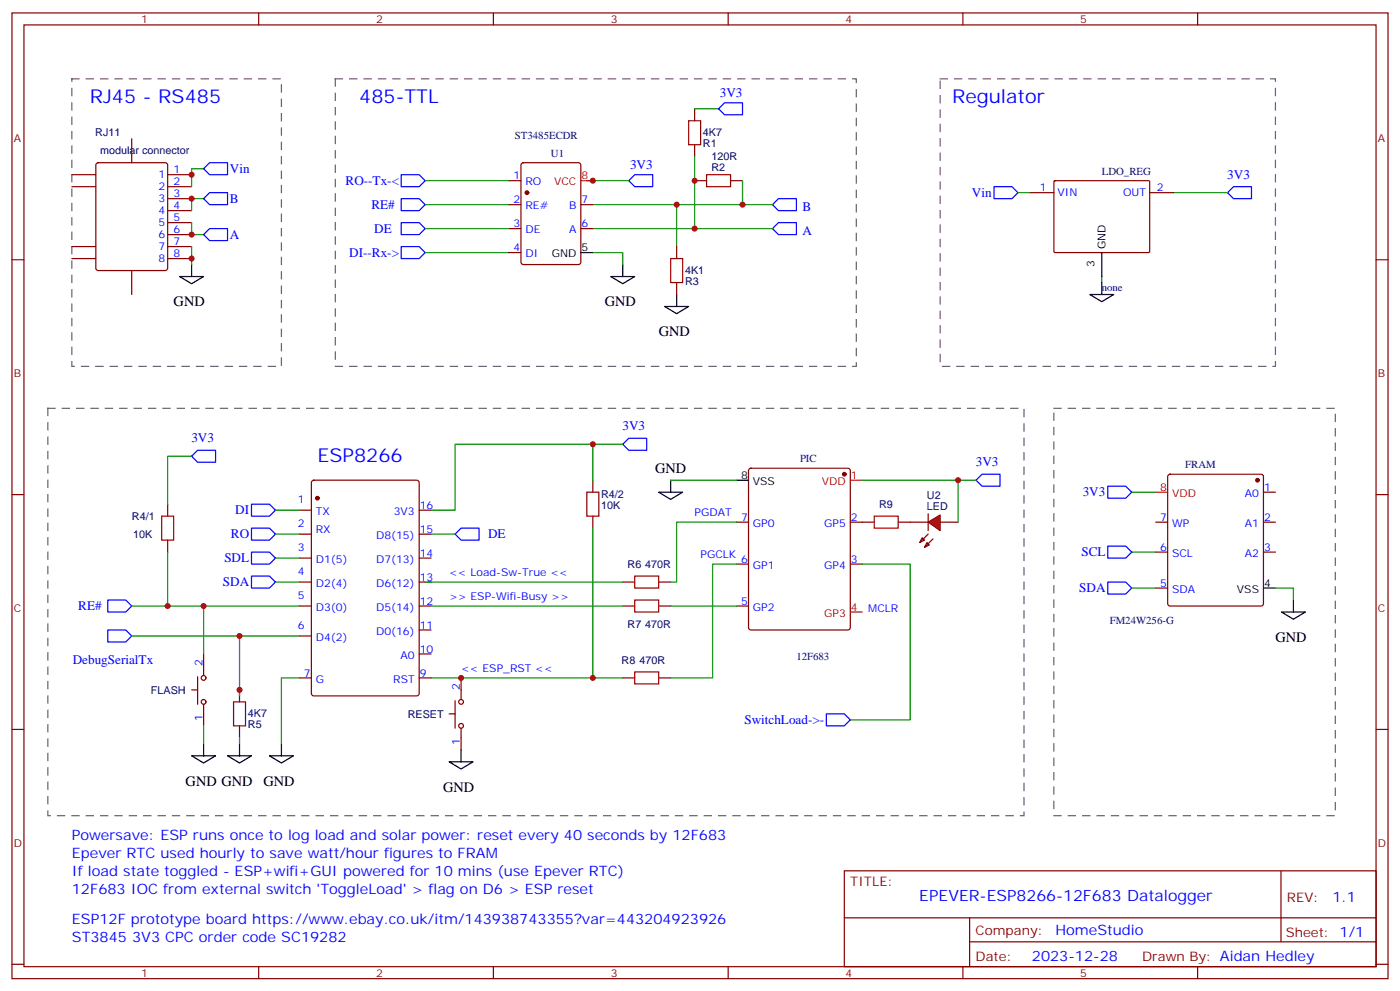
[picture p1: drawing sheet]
<svg xmlns="http://www.w3.org/2000/svg" width="412mm" height="292mm" viewBox="0 0 412 292" stroke-linecap="round" stroke-linejoin="round" font-family="sans-serif">
<g fill="none" stroke="#870000" stroke-width=".35">
<path d="M3.5 3.8h405.4v284.3h-405.4zM7.1 7.3h398.2v277.3h-398.2zM76.2 3.8v3.5M145.3 3.8v3.5M214.5 3.8v3.5M283.6 3.8v3.5M352.8 3.8v3.5M21.2 51.4h7M21.2 55h7M28.5 48.1l.4-.2h19.8l.6 .4 .1 30.7-.5 .6-20 .1-.6-.5-.1-30.6zM38.8 40.9v7M49.4 51.4h7"/>
<path d="M49.4 55h7M49.4 58.5h7M3.5 76.5h3.6M21.2 72.6h7M21.2 76.1h7M38.8 79.7v7M49.4 62h7M49.4 65.5h7M49.4 69.1h7M49.4 72.6h7M49.4 76.1h7M405.3 76.5h3.6"/>
<path d="M220.7 138.1l.5-.2h28.6l.6 .4 .1 46.5-.5 .6-28.8 .1-.7-.5v-46.4zM344.2 139.8l.5-.2h26.8l.5 .2 .2 .5v37.4l-.3 .5-.4 .2h-26.8l-.5-.2-.2-.5v-37.4zM3.5 145.6h3.6M88.2 150.2h3.5M88.2 157.3h3.5M92 141.6l.4-.2h30.4l.6 .4 .1 62.4-.5 .6-30.6 .1-.6-.5-.1-62.3zM123.5 150.2h3.5M123.5 157.3h3.5M217 153.7h3.5M250.5 153.7h3.5M268.1 153.7h5.3M271.6 158.3l.7 .7-1.4 .7z"/>
<path d="M273 159.7l.8 .7-1.5 .7zM273.4 157.3l-2.5 2.4M274.8 158.7l-2.5 2.4M276.9 153.7h5.3M340.4 153.7h3.6M372.2 153.7h3.5M372.2 144.9h3.5M405.3 145.6h3.6M88.2 164.3h3.5M88.2 171.4h3.5M88.2 178.4h3.5M123.5 164.3h3.5"/>
<path d="M123.5 171.4h3.5M123.5 178.4h3.5M217 178.4h3.5M217 166.1h3.5M250.5 166.1h3.5M340.4 162.6h3.6M340.4 173.1h3.6M372.2 162.6h3.5M88.2 187.3h3.5M88.2 199.6h3.5M123.5 199.6h3.5M123.5 192.5h3.5"/>
<path d="M123.5 185.5h3.5M3.5 214.8h3.6M405.3 214.8h3.6M248.7 256.4h156.6v28.2h-156.6zM377.3 256.4v20.9M248.7 270.2h156.5M285.6 277.3h119.6M285.6 270.2v14.2M3.5 283.9h3.6M76.2 284.6v3.5M145.3 284.6v3.5M214.5 284.6v3.5"/>
<path d="M283.6 284.6v3.5M352.8 284.6v3.5M405.3 283.9h3.6"/>
</g>
<path d="M21.2 23.2h61.7v84.7h-61.7zM276.9 23.2h98.8v84.7h-98.8zM14.1 120.2h287.5v120h-287.5zM310.4 120.2h82.9v120h-82.9z" fill="none" stroke="#666" stroke-width=".35" stroke-dasharray="2.1 2.1"/>
<g fill="none" stroke="#00f" stroke-width=".35">
<path d="M60 49.7l1.7-1.8h5.3v3.5h-5.3zM60 58.5l1.7-1.8h5.3v3.6h-5.3zM292.8 55h5.3l1.8 1.7-1.8 1.8h-5.3zM361.6 56.7l1.8-1.7h5.3v3.5h-5.3zM61.7 67.3h5.3v3.5h-5.3l-1.7-1.7zM185.2 129h5.3v3.6h-5.3l-1.8-1.8zM289.3 139.6h5.3v3.6h-5.3l-1.8-1.8zM74.1 155.5h5.3l1.7 1.8-1.7 1.7h-5.3zM74.1 148.4h5.3l1.7 1.8-1.7 1.8h-5.3zM135.8 155.5h5.3v3.5h-5.3l-1.7-1.7zM326.3 143.2h5.3l1.8 1.7-1.8 1.8h-5.3zM31.7 176.7h5.3l1.8 1.7-1.8 1.8h-5.3z"/>
<path d="M74.1 162.6h5.3l1.7 1.7-1.7 1.8h-5.3zM74.1 169.6h5.3l1.7 1.8-1.7 1.7h-5.3zM326.3 160.8h5.3l1.8 1.8-1.8 1.7h-5.3zM326.3 171.4h5.3l1.8 1.7-1.8 1.8h-5.3zM31.7 185.5h5.3l1.8 1.8-1.8 1.7h-5.3zM243.4 210.2h5.3l1.8 1.7-1.8 1.8h-5.3z"/>
</g>
<g fill="none" stroke="#008700" stroke-width=".35">
<path d="M60 49.7h-3.6v5.3M60 58.5h-3.6v3.5M299.9 56.7h3.5M345.7 56.7h15.9M56.4 65.5v3.6h3.6M56.4 72.6v5.3M324.6 81.4v1.8M183.4 130.8h-49.3v19.4h-7.1M81.1 157.3h7.1M81.1 150.2h7.1M333.4 144.9h7M81.1 171.4h7.1"/>
<path d="M81.1 164.3h7.1M254 166.1h14.1v45.8h-17.6M333.4 162.6h7M333.4 173.1h7M375.7 173.1h5.3v3.6M38.8 187.3h49.4M88.2 199.6h-5.3v19.4"/>
</g>
<path d="M56.4 77.9v3.5M52.9 81.4h7.1l-3.6 2.1zM321 86.7h7.1l-3.5 2.1zM324.6 83.2v3.5M194 144.9h7.1l-3.5 2.1zM197.6 141.4v3.5M217 141.4h3.5M372.2 173.1h3.5M381 176.7v3.5M377.5 180.2h7l-3.5 2.1zM82.9 219v3.5M79.4 222.5h7l-3.5 2.1z" fill="none" stroke="#000" stroke-width=".35"/>
<g fill="#870000" stroke="#870000" stroke-width=".35">
<circle cx="93.5" cy="146.7" r=".53"/>
<circle cx="370.4" cy="141.4" r=".53"/>
<circle cx="248.7" cy="139.6" r=".53"/>
</g>
<path d="M250.5 141.4h3.5M340.4 144.9h3.6M250.5 180.2h3.5" fill="none" stroke="#f00" stroke-width=".35"/>
<path d="M273.4 153.7l3.5-2.1v4.6z" fill="#f00" stroke="#870000" stroke-width=".35"/>
<g fill="none" stroke="#870000" stroke-width=".35">
<path d="M204.6 32v3.6M149.9 53.2h3.6M153.7 48.1l.5-.2h16.2l.6 .4 .1 28.9-.5 .6-16.4 .1-.7-.5v-28.8zM204.6 53.2h3.5M204.6 42.6v3.5M215.2 53.2h3.5M303.4 56.7h7M310.5 53.4l.3-.2h27.7l.2 .4-.1 20.6-.3 .2-27.7-.1-.2-.3zM338.7 56.7h7M149.9 60.3h3.6M149.9 67.3h3.6M149.9 74.4h3.6"/>
<path d="M171.1 60.3h3.5M171.1 67.3h3.5M199.3 72.6v3.5M199.3 83.2v3.5M49.4 148.4v3.6M49.4 159v3.6M174.6 141.4v3.5M174.6 152v3.5M254 153.7h3.5M264.6 153.7h3.5M273.4 151.3v4.9M183.4 171.4h3.6"/>
<path d="M183.4 178.4h3.6M194 171.4h3.6M194 178.4h3.6M58.2 199.2v8.2M60 192.5v6.4M135.8 199.6v6.4M183.4 199.6h3.6M194 199.6h3.6M56.4 203.1h1.8M60 207.4v6.3M70.6 203.1v3.6M70.6 213.7v3.5"/>
<path d="M132.3 210.2h1.8M134.1 206.3v8.1M135.8 214.4v6.4"/>
<circle cx="60" cy="199.6" r=".71"/>
<circle cx="60" cy="206.7" r=".71"/>
<circle cx="135.8" cy="206.7" r=".71"/>
<circle cx="135.8" cy="213.7" r=".71"/>
</g>
<g fill="none" stroke="#008700" stroke-width=".35">
<path d="M204.6 32h7.1M125.2 53.2h24.7M172.9 53.2h12.3M204.6 46.1v21.2M218.7 53.2v7.1M125.2 60.3h24.7M125.2 67.3h24.7M125.2 74.4h24.7M174.6 74.4h8.8v3.5M174.6 60.3h52.9M174.6 67.3h52.9M199.3 60.3v12.3"/>
<path d="M56.4 134.3h-7v14.1M174.6 130.8v10.6M127 157.3h7.1M174.6 155.5v44.1M197.6 141.4h19.4M217 153.7h-17.7v17.7h-1.7M254 141.4h33.5M282.2 141.4v12.3M38.8 178.4h49.4M49.4 162.6v15.8M60 178.4v14.1M125.2 171.4h58.2"/>
<path d="M127 178.4h56.4M197.6 178.4h19.4M217 166.1h-7.1v33.5h-12.3M70.6 187.3v17.6M127 199.6h56.4M60 213.7v5.3M70.6 217.2v1.8"/>
</g>
<path d="M171.1 74.4h3.5M183.4 77.9v3.5M324.6 74.4v7M179.9 81.4h7.1l-3.6 2.1zM195.8 90.2h7l-3.5 2.2zM199.3 86.7v3.5M60 219v3.5M70.6 219v3.5M56.4 222.5h7.1l-3.5 2.1zM67 222.5h7.1l-3.5 2.1zM132.3 224.3h7l-3.5 2.1zM135.8 220.8v3.5" fill="none" stroke="#000" stroke-width=".35"/>
<path d="M202.8 35.6h3.6v7h-3.6zM208.1 51.4h7.1v3.6h-7.1zM197.6 76.1h3.5v7.1h-3.5zM47.6 152h3.6v7h-3.6zM172.9 144.9h3.5v7.1h-3.5zM257.5 152h7.1v3.5h-7.1zM187 169.6h7v3.5h-7zM187 176.7h7v3.5h-7zM187 197.8h7v3.6h-7zM68.8 206.7h3.5v7h-3.5z" fill="none" stroke="#a10000" stroke-width=".35"/>
<path d="M98.8 23.2h153.4v84.7h-153.4z" fill="none" stroke="#666" stroke-width=".35" stroke-dasharray="2.1 2.1"/>
<path d="M213.4 30.3h5.3v3.5h-5.3l-1.7-1.8zM118.2 51.4h5.3l1.7 1.8-1.7 1.8h-5.3zM118.2 58.5h5.3l1.7 1.8-1.7 1.7h-5.3zM187 51.4h5.3v3.6h-5.3l-1.8-1.8zM229.3 58.5h5.3v3.5h-5.3l-1.8-1.7zM118.2 65.5h5.3l1.7 1.8-1.7 1.8h-5.3zM118.2 72.6h5.3l1.7 1.8-1.7 1.7h-5.3zM229.3 65.5h5.3v3.6h-5.3l-1.8-1.8zM58.2 132.6h5.3v3.5h-5.3l-1.8-1.8z" fill="none" stroke="#00f" stroke-width=".35"/>
<circle cx="155.2" cy="56.7" r=".53" fill="#870000" stroke="#870000" stroke-width=".35"/>
<path d="M171.1 53.2h3.5" fill="none" stroke="#f00" stroke-width=".35"/>
<g fill="#c00">
<circle cx="56.4" cy="51.4" r=".88"/>
<circle cx="56.4" cy="76.1" r=".88"/>
<circle cx="56.4" cy="69.1" r=".88"/>
<circle cx="56.4" cy="58.5" r=".88"/>
<circle cx="70.6" cy="187.3" r=".88"/>
<circle cx="70.6" cy="203.1" r=".88"/>
<circle cx="174.6" cy="53.2" r=".88"/>
<circle cx="204.6" cy="67.3" r=".88"/>
<circle cx="204.6" cy="53.2" r=".88"/>
<circle cx="218.7" cy="60.3" r=".88"/>
<circle cx="199.3" cy="60.3" r=".88"/>
<circle cx="49.4" cy="178.4" r=".88"/>
<circle cx="282.2" cy="141.4" r=".88"/>
<circle cx="174.6" cy="199.6" r=".88"/>
<circle cx="174.6" cy="130.8" r=".88"/>
<circle cx="60" cy="178.4" r=".88"/>
<circle cx="135.8" cy="199.6" r=".88"/>
</g>
<g font-size="5.6" fill="#00f">
<text x="26.5" y="30.3">RJ45 - RS485</text>
<text x="105.8" y="30.3">485-TTL</text>
<text x="280.5" y="30.3">Regulator</text>
<text x="93.5" y="136.1">ESP8266</text>
</g>
<text font-size="4.6" fill="#00f" x="270.8" y="265.4">EPEVER-ESP8266-12F683 Datalogger</text>
<g font-size="4.2">
<text x="51.2" y="90.2">GND</text>
<text x="178.2" y="90.2">GND</text>
<text x="194" y="99.1">GND</text>
<text x="193" y="139.3">GND</text>
<text x="375.7" y="189">GND</text>
<text x="54.7" y="231.4">GND GND</text>
<text x="77.6" y="231.4">GND</text>
<text x="130.5" y="233.1">GND</text>
</g>
<g font-size="4.2" fill="#00f">
<text x="21.2" y="247.2">Powersave: ESP runs once to log load and solar power: reset every 40 seconds by 12F683</text>
<text x="21.2" y="252.5">Epever RTC used hourly to save watt/hour figures to FRAM</text>
<text x="21.2" y="257.8">If load state toggled - ESP+wifi+GUI powered for 10 mins (use Epever RTC)</text>
<text x="21.2" y="263.1">12F683 IOC from external switch 'ToggleLoad' &gt; flag on D6 &gt; ESP reset</text>
<text x="392.5" y="265.7">1.1</text>
<text x="21.2" y="271.9">ESP12F prototype board https://www.ebay.co.uk/itm/143938743355?var=443204923926</text>
<text x="310.9" y="275.2">HomeStudio</text>
<text x="21.2" y="277.2">ST3845 3V3 CPC order code SC19282</text>
<text x="304" y="283">2023-12-28</text>
</g>
<g font-size="3.9" fill="#00f">
<text x="212" y="28.5">3V3</text>
<text x="67.7" y="50.8">Vin</text>
<text x="185.6" y="49.7">3V3</text>
<text x="361.5" y="52.6">3V3</text>
<text x="67.7" y="59.7">B</text>
<text x="101.8" y="54.4">RO--Tx-&lt;</text>
<text x="286.3" y="57.9">Vin</text>
<text x="109.4" y="61.5">RE#</text>
<text x="236.4" y="62">B</text>
<text x="67.7" y="70.3">A</text>
<text x="110.3" y="68.6">DE</text>
<text x="236.4" y="69.1">A</text>
<text x="102.9" y="75.6">DI--Rx-&gt;</text>
<text x="56.4" y="130.2">3V3</text>
<text x="183.4" y="126.7">3V3</text>
<text x="287.5" y="137.3">3V3</text>
<text x="318.9" y="146.1">3V3</text>
<text x="69.3" y="151.4">DI</text>
<text x="68" y="158.5">RO</text>
<text x="143.8" y="158.5">DE</text>
<text x="66.1" y="165.5">SDL</text>
<text x="318.6" y="163.8">SCL</text>
<text x="65.7" y="172.6">SDA</text>
<text x="23.1" y="179.7">RE#</text>
<text x="317.9" y="174.4">SDA</text>
<text x="21.4" y="195.6">DebugSerialTx</text>
<text x="219.3" y="213.2">SwitchLoad-&gt;-</text>
</g>
<g font-size="3.9" fill="#800">
<text x="250.5" y="261">TITLE:</text>
<text x="379.1" y="265.7">REV:</text>
<text x="287.4" y="275.2">Company:</text>
<text x="378.7" y="275.8">Sheet: 1/1</text>
<text x="287.4" y="282.9">Date:</text>
<text x="336.4" y="282.9">Drawn By: Aidan Hedley</text>
</g>
<g font-size="3.2" fill="#800">
<text x="41.6" y="6.8">1</text>
<text x="110.8" y="6.8">2</text>
<text x="179.9" y="6.8">3</text>
<text x="249.1" y="6.8">4</text>
<text x="318.2" y="6.8">5</text>
<text x="4.1" y="41.9">A</text>
<text x="405.9" y="41.9">A</text>
<text x="4.1" y="111.1">B</text>
<text x="405.9" y="111.1">B</text>
<text x="4.1" y="180.2">C</text>
<text x="405.9" y="180.2">C</text>
<text x="4.1" y="249.3">D</text>
<text x="405.9" y="249.3">D</text>
<text x="41.6" y="287.6">1</text>
<text x="110.8" y="287.6">2</text>
<text x="179.9" y="287.6">3</text>
<text x="249.1" y="287.6">4</text>
<text x="318.2" y="287.6">5</text>
</g>
<g font-size="3.2" fill="#000080">
<text x="28.1" y="40.2">RJ11</text>
<text x="151.7" y="40.9">ST3485ECDR</text>
<text x="207.1" y="40.1">4K7</text>
<text x="29.5" y="45.4">modular connector</text>
<text x="162.3" y="46.1">U1</text>
<text x="207.1" y="43.3">R1</text>
<text x="209.6" y="47.2">120R</text>
<text x="209.6" y="50.4">R2</text>
<text x="324.6" y="51.4">LDO_REG</text>
<text x="201.8" y="83.9">R3</text>
<text x="201.8" y="80.7">4K1</text>
<text x="324.6" y="85.7">none</text>
<text x="235.7" y="136.1">PIC</text>
<text x="349.1" y="137.9">FRAM</text>
<text x="177.1" y="146.6">R4/2</text>
<text x="177.1" y="149.8">10K</text>
<text x="258.9" y="149.6">R9</text>
<text x="273.1" y="147">U2</text>
<text x="38.9" y="153.1">R4/1</text>
<text x="273.1" y="150.2">LED</text>
<text x="39.2" y="158.4">10K</text>
<text x="184.9" y="167.3">R6</text>
<text x="190.1" y="167.3">470R</text>
<text x="184.9" y="184.9">R7</text>
<text x="190.1" y="184.9">470R</text>
<text x="326.9" y="183.7">FM24W256-G</text>
<text x="183.1" y="195.5">R8</text>
<text x="188.4" y="195.5">470R</text>
<text x="234.6" y="194.3">12F683</text>
<text x="44.5" y="204.3">FLASH</text>
<text x="73" y="214.4">R5</text>
<text x="73" y="211.2">4K7</text>
<text x="120.1" y="211.4">RESET</text>
</g>
<g font-size="3.2" fill="#00f">
<text x="46.7" y="52.5">1</text>
<text x="51.2" y="51.1">1</text>
<text x="151.3" y="52.8">1</text>
<text x="46.7" y="56">2</text>
<text x="46.7" y="59.5">3</text>
<text x="51.2" y="54.6">2</text>
<text x="51.2" y="58.1">3</text>
<text x="151.3" y="59.9">2</text>
<text x="154.8" y="54.6">RO</text>
<text x="171.3" y="59.9">7</text>
<text x="306.3" y="56.4">1</text>
<text x="311.5" y="57.8">VIN</text>
<text x="330.8" y="57.8">OUT</text>
<text x="340.8" y="56.4">2</text>
<text x="46.7" y="63.1">4</text>
<text x="51.2" y="61.7">4</text>
<text x="51.2" y="65.2">5</text>
<text x="154.8" y="61.7">RE#</text>
<text x="167.6" y="61.7">B</text>
<text x="46.7" y="66.6">5</text>
<text x="46.7" y="70.1">6</text>
<text x="51.2" y="68.7">6</text>
<text x="151.3" y="67">3</text>
<text x="154.8" y="68.7">DE</text>
<text x="167.6" y="68.7">A</text>
<text x="171.3" y="67">6</text>
<text x="46.7" y="73.7">7</text>
<text x="46.7" y="77.2">8</text>
<text x="51.2" y="72.2">7</text>
<text x="51.2" y="75.8">8</text>
<text x="151.3" y="74">4</text>
<text x="154.8" y="75.8">DI</text>
<text x="87.8" y="148.1">1</text>
<text x="123.6" y="149.9">16</text>
<text x="366.7" y="146.3">A0</text>
<text x="372.4" y="144.6">1</text>
<text x="87.8" y="155.2">2</text>
<text x="93" y="151.6">TX</text>
<text x="116" y="151.6">3V3</text>
<text x="204.6" y="152">PGDAT</text>
<text x="218.3" y="153.4">7</text>
<text x="221.8" y="155.2">GP0</text>
<text x="242.8" y="155.2">GP5</text>
<text x="250.6" y="153.4">2</text>
<text x="341.8" y="153.4">7</text>
<text x="345.3" y="155.2">WP</text>
<text x="366.7" y="155.2">A1</text>
<text x="372.4" y="153.4">2</text>
<text x="93" y="156.9">RX</text>
<text x="110.8" y="158.7">D8(15)</text>
<text x="123.6" y="156.9">15</text>
<text x="87.8" y="162.2">3</text>
<text x="93" y="165.7">D1(5)</text>
<text x="110.8" y="165.7">D7(13)</text>
<text x="123.6" y="164">14</text>
<text x="206.4" y="164.3">PGCLK</text>
<text x="218.3" y="165.7">6</text>
<text x="221.8" y="167.5">GP1</text>
<text x="242.8" y="167.5">GP4</text>
<text x="250.6" y="165.7">3</text>
<text x="341.8" y="162.2">6</text>
<text x="345.3" y="164">SCL</text>
<text x="366.7" y="164">A2</text>
<text x="372.4" y="162.2">3</text>
<text x="87.8" y="169.3">4</text>
<text x="93" y="172.8">D2(4)</text>
<text x="110.8" y="172.8">D6(12)</text>
<text x="123.6" y="171">13</text>
<text x="132.3" y="169.6">&lt;&lt; Load-Sw-True &lt;&lt;</text>
<text x="341.8" y="172.8">5</text>
<text x="87.8" y="176.3">5</text>
<text x="93" y="179.8">D3(0)</text>
<text x="110.8" y="179.8">D5(14)</text>
<text x="123.6" y="178.1">12</text>
<text x="132.3" y="176.7">&gt;&gt; ESP-Wifi-Busy &gt;&gt;</text>
<text x="218.3" y="178.1">5</text>
<text x="221.8" y="179.8">GP2</text>
<text x="345.3" y="174.6">SDA</text>
<text x="87.8" y="185.1">6</text>
<text x="123.6" y="185.1">11</text>
<text x="255.8" y="180.2">MCLR</text>
<text x="93" y="188.7">D4(2)</text>
<text x="110.8" y="186.9">D0(16)</text>
<text x="59.6" y="196.1" transform="rotate(-90 59.6 196.1)">2</text>
<text x="118" y="194">A0</text>
<text x="123.6" y="192.2">10</text>
<text x="135.8" y="197.8">&lt;&lt; ESP_RST &lt;&lt;</text>
<text x="89.5" y="199.2">7</text>
<text x="93" y="201">G</text>
<text x="115.8" y="201">RST</text>
<text x="123.6" y="199.2">9</text>
<text x="135.5" y="203.1" transform="rotate(-90 135.5 203.1)">2</text>
<text x="59.6" y="212.2" transform="rotate(-90 59.6 212.2)">1</text>
<text x="135.5" y="219.3" transform="rotate(-90 135.5 219.3)">1</text>
</g>
<g font-size="3.2" fill="#f00">
<text x="171.3" y="52.8">8</text>
<text x="163.2" y="54.6">VCC</text>
<text x="242.1" y="142.8">VDD</text>
<text x="250.6" y="141">1</text>
<text x="341.8" y="144.6">8</text>
<text x="345.3" y="146.3">VDD</text>
<text x="250.6" y="179.8">4</text>
<text x="242.8" y="181.6">GP3</text>
</g>
<g font-size="3.2">
<text x="162.5" y="75.8">GND</text>
<text x="171.3" y="74">5</text>
<text x="325.6" y="73.3" transform="rotate(-90 325.6 73.3)">GND</text>
<text x="322.4" y="78.5" transform="rotate(-90 322.4 78.5)">3</text>
<text x="218.3" y="141">8</text>
<text x="221.8" y="142.8">VSS</text>
<text x="372.4" y="172.8">4</text>
<text x="364.4" y="174.6">VSS</text>
</g>
</svg>
